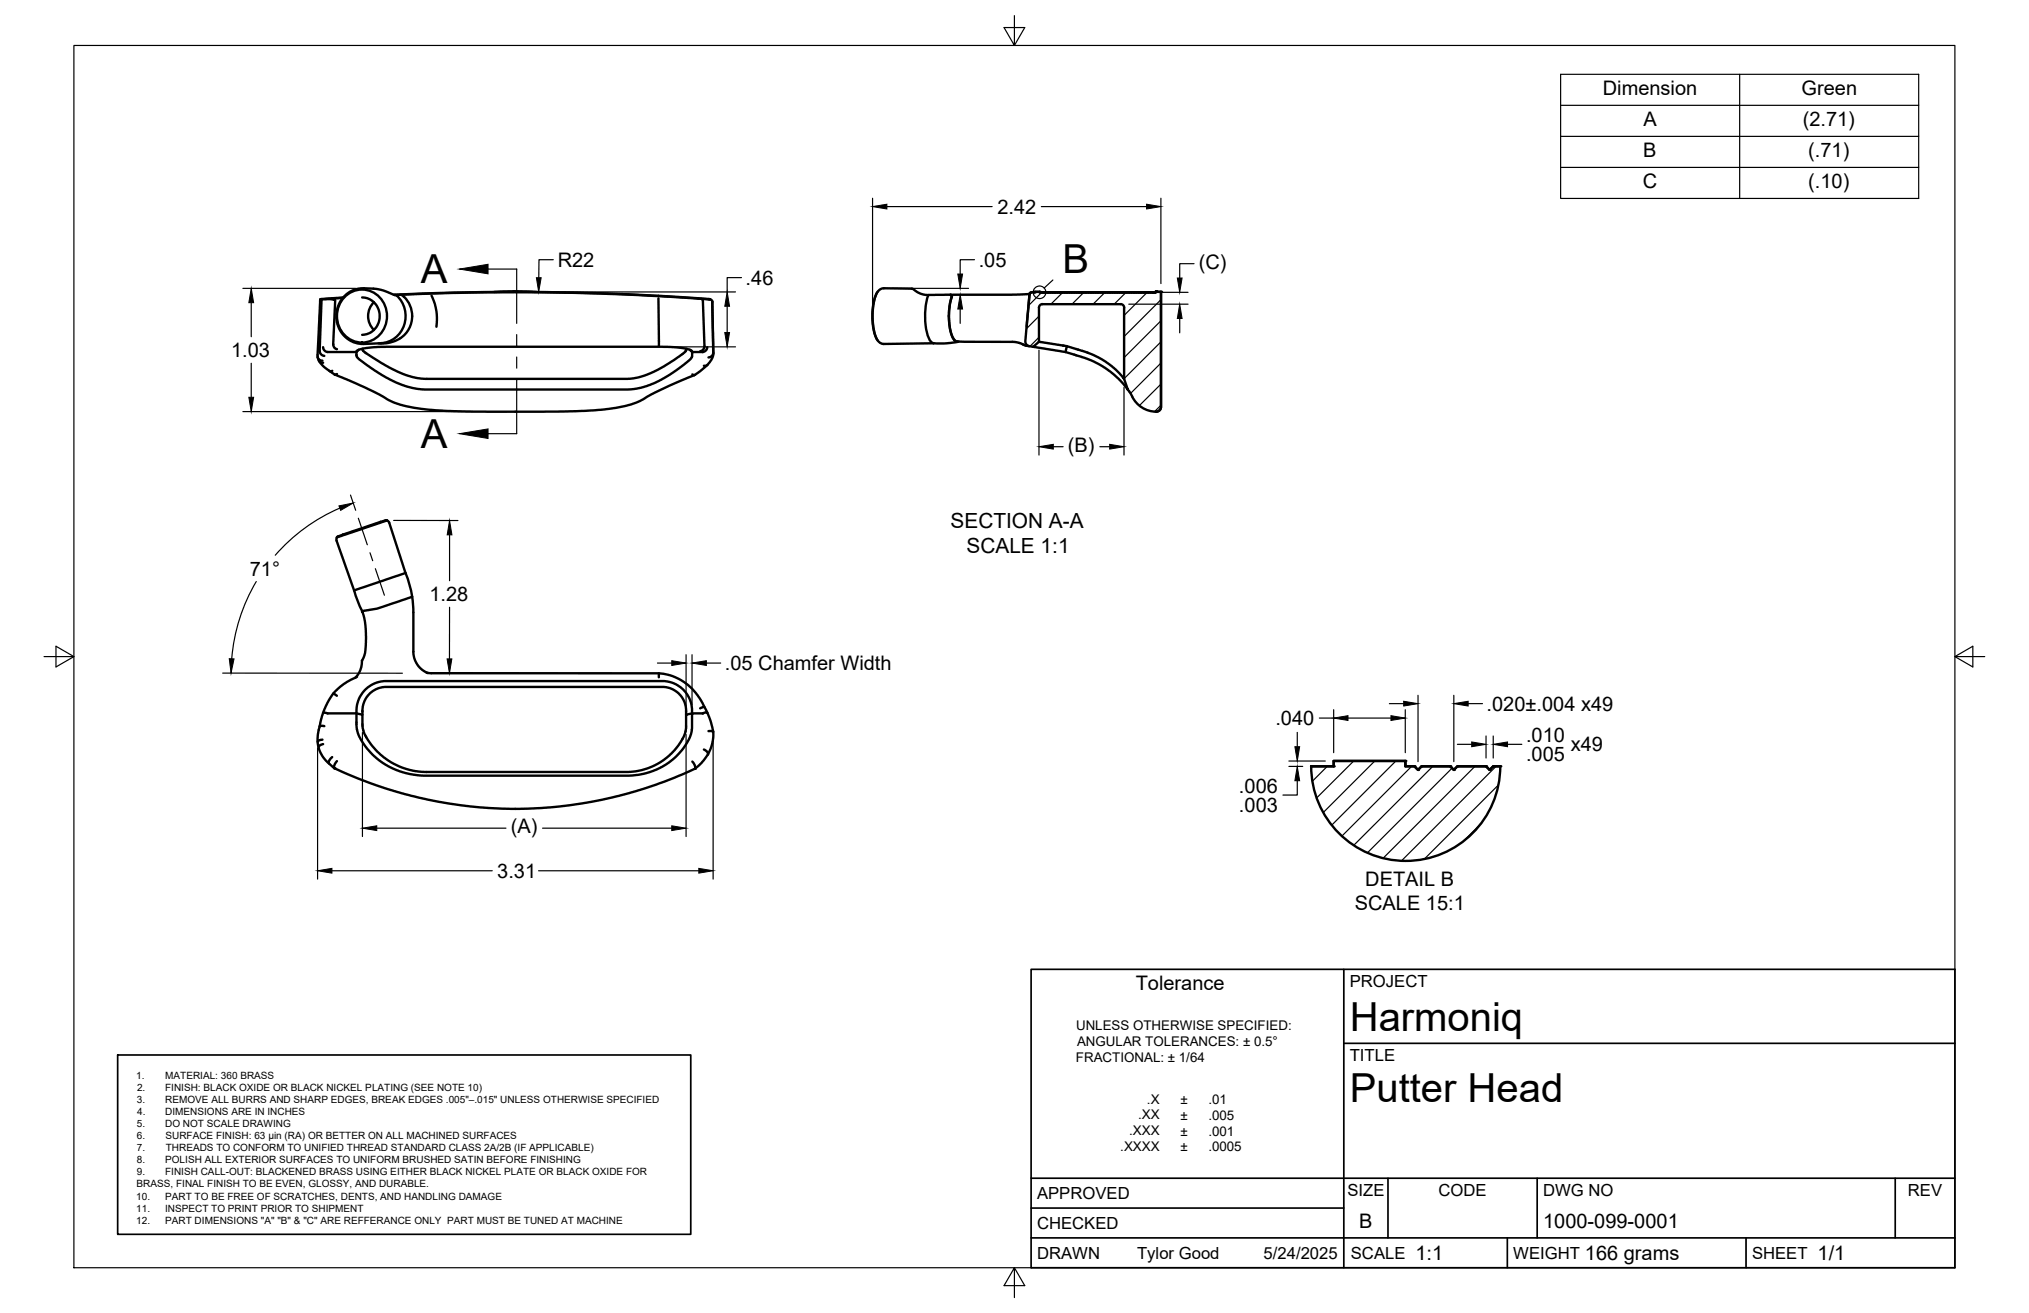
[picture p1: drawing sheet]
<svg xmlns="http://www.w3.org/2000/svg" width="432mm" height="279mm" viewBox="0 0 432 279" stroke-linecap="round" stroke-linejoin="round" font-family="sans-serif">
<!-- layer: Visible -->
<g fill="none" stroke="#000" stroke-width=".51">
<path d="M67.6 76l.4 .9 .3 .2 .5 .1M67.9 76.8l1 1.3 1.2 .9M68.4 63.7l-.4 11.1 .4 .7 .6 .2M68.5 63.7h-.3M68.7 73.9l.3 .6 .7 .4h6.2v-.2l.3-.2 1.3-.4 4.7-.3h58.7l4.8 .3 1.3 .4 .3 .4-.5-.5M69.1 63.6l1.6 .1 .6 .2-.4 9.3M70.1 78.9l1.2 .8 .4-.1M70.7 63.5l-2.2 .1M70.7 78.9l-.6 .1M70.9 73.3l.2 .6 .6 .4M70.9 73.2v.1M71.3 79.7l6.5 2.8 5.8 3.1 2.3 .7 2.4 .5 4.5 .5 10.8 .3 19-.1 5.2-.3 3.2-.4 3-.7 1.7-.5 5.2-2.8 6.9-3"/>
<path d="M73 63.4l-4.9 .3-.5 12.1 .3 .7 .7 .3M73 63.3l-2.3 .2M73.3 63.3a5.3 5.3 0 0 1 6.3-1 5.3 5.3 0 0 1 2.7 5.9 5.3 5.3 0 0 1-5.7 4.7 5.3 5.3 0 0 1-4.9-5.6 5.8 5.8 0 0 1 1.6-4zM77.1 63.3l1.5 .3 1.2 .9 .8 1.3 .2 1.5-.2 1.4-.8 1.3-1.3 1-1.4 .2M77.1 74.2l.3 .6 1.4 1 3.1 1.9 2.7 1.4 3 1.1 2.8 .4h44.1l2.7-.7 2.9-1.3 5-3.2 .9-.7v-.5M79.6 64.3a4.1 4.1 0 0 0 0 5.9M83.8 62.7a548.9 548.9 0 0 1 58.5 .4l8.8 .6M84.1 62.8l.3 .1M84.4 62.9a5.8 5.8 0 0 1 1.6 6.1 5.8 5.8 0 0 1-4.9 4M85.2 62.7l.8 .5M85.2 72l-1.1 .6-1.2 .3-2.3 .2M86 63.2a5.7 5.7 0 0 1-.8 8.7"/>
<path d="M91.8 62.9l.7 1.7 .4 1.8v3.1M105.1 62.1l4.2-.1 4.9 .1M140.1 63.5l.1 10.2M148.6 63.5h.1M149.2 63.6l.4 .4 .3 9.8-.2 .6-.7 .3M150.5 77.7l-2.1 1.7a.76 .76 0 0 1-.9 .4l-.2-.1M150.5 73.9l-.2 .5-.5 .5h-2.5v1.1l-.6 .7-2.7 2.1-3.3 2-1.6 .8-2.3 .8-3.1 .5h-43.3l-1.9-.2-2.2-.6-2.1-.8-2.1-1-3-1.9-2.6-1.9-.5-.5-.1-1.1 .4-.5M150.5 77.7l-.7 .1M150.8 76.1l.7-.3 .3-.6-.2-11 .2 11.2-.4 1.1-.9 1.2M150.8 63.6v.1M151.6 64.2l-.2-.4-.4-.1-10.8-.7-12.1-.5-21.2-.3-10.5 .1-12.4 .5-2.9-1.1-1.3-.3-2.4-.1-1.5 .2-1.4 .5-.8 .6-.9 1-1 1.9-.2 2.2 .2 1.3 .7 1.5 1.3 1.5 1 .6 1.1 .4 1 .2 4.1-.2M186.6 62.3l-.7 2-.2 2.4 .1 3 .4 1.5 .4 1"/>
<path d="M186.8 62.1l.5-.5 .7-.3 6.1 .1 1.4 .9 1.1 .4h4.9a.79 .79 0 0 1 1 .2v.3M186.8 72.4l.5 .5 .6 .3 10.8-.2M186.8 62.1a12.9 12.9 0 0 0 0 10.3M197.6 62.8a13.5 13.5 0 0 0 .2 9.4 1.87 1.87 0 0 0 2.2 .9l3.8-.4M202.4 62.7l.2 .2-.1 .3M202.5 63.2a13.8 13.8 0 0 0 .3 8.8 .92 .92 0 0 0 1.2 .7M202.5 63.2l-.5 2.6v2.7l.5 2.6 .3 .8 .6 .7 1.9 .1h10.5l1.3 .3 1.2 .5M218.3 73.6l.8 .1M219.1 62.5l-3.7 .2h-13.1M219.9 73.8l6.9 1.1M221.1 72.7l5.9 1M221.9 64.7h16.6"/>
<path d="M226.8 74.9l4.6 1.5 3.2 1.5 1.7 1.2 1.6 1.4 2.1 2.4M226.8 74.9l.2-1.2 5.7 1.8 1.8 1 2.1 1.4 1.7 1.6 .9 1.1M238.5 64.7a.77 .77 0 0 1 .7 .8M239.2 65.5v15.1l.8 2.3 .3 .4M245.3 62.2h.1M245.7 62.2h-24.3l-.2-.1h-1l-.8 .1-.3 .4-.9 10 .2 .6 .6 .5 .9 .1 1.2-1.1v-7.2a.77 .77 0 0 1 .8-.8M245.7 62.2l.4-.2v.1h1v24.6l-.3 .6-.7 .3M245.7 62.2h-26.2l-.3 .1-.1 .4-.6 6.8M245.9 62.1l-.3 .1M240.3 83.3l.2 .2a6.2 6.2 0 0 0 5.6 4.1M71.6 115.1l3.8 10.5 10.9-3.7M71.7 114.4l10.7-3.7 .4 .6 3.5 10.6"/>
<path d="M71.7 114.4l-.1 .6M73 113.8l-1.3 .5M73 113.7h.1M81 111h.1M82 110.7h.4M82 110.7l-9 3.1M75.4 125.6l.6 2 1.1 2.4M77.1 130h.1M86.3 121.9l1 2.9 .4 2.2M87.7 127l-7.4 2.5-3.3 .5 .6 1.8 .2 1.5v4.9l-.2 1.2-.6 1.2-.3 1.9-.5 1-.6 .7M87.7 127l.3 3.3M88 130.3v8.7l.1 1 .5 1.1 .7 1 .9 .7 .9 .4"/>
<path d="M67.8 155.3l-.2 2.4 .4 2 1.2 2 2 1.8M68 154.6l-.2 .7M68.6 157.4l-.7 .1-.3 .4M68.8 158.3l-.8 .4-.2 .3M69 154.5h-.7l-.3 .1M70.9 147.6l.8 .5M76 144l-2.2 1.1-1.5 1.2a14.2 14.2 0 0 0-4.3 8.3M77.1 152.1l.2-2.2 1-1.8 .7-.8 1-.6 1.8-.5h59.5l1.8 .5 1.1 .6 .8 .9 .6 1.1 .3 .9 .1 1.9M90.8 143.2l50.4 .2 2.7 .8 1.7 1 1 .7 .8 .8 1.5 1.9 1.6 3M140.2 143.3v.8M149.8 159.5l.7 .5 .2 .5M149.9 150.4l-.9 .3"/>
<path d="M150.5 151.6l-.9 .2h-2.3v2.4a9.4 9.4 0 0 1-3.7 7l-1.8 1.5-2.2 1.1-2.5 .8-2.7 .4-44.3 .1-2-.2-2.9-.7-2.2-1-2.4-1.5-1.7-1.5-1.9-2.4-.9-1.8-.2-1.6v-2.6l1.2 .3 .1 2.7 .3 1.3 1.5 2.3 1.3 1.5 1.4 1.3 2.2 1.4 2.5 1 2.5 .6 44.8 .1 1.5-.2 2.6-.6 2.7-1.3 2.4-1.9 1.7-2a6.1 6.1 0 0 0 1.4-3.8v-2.4l1.3-.3-.1-1.9-.6-1.5-1.1-1.6-1.4-1-1.1-.5-1.6-.4h-59.7l-1 .2-1.4 .5-1 .7-.9 .8-1.2 2-.3 1.3v1.4l-7.2-.1M150.5 151.6l.7 1.9 .5 1.9M150.8 155.6h.7l.3 .1M151.7 155.4l.1 .3M151.8 155.7v1l-.2 1.6-.9 2.2M70.7 161.1l-.6 .7-.1 .7M71.7 162l-.6 1 .1 .5M147.3 162.1l.5 .7 .2 .6a89.4 89.4 0 0 1-76.8 .1M150.7 160.5l-1.4 1.9-1.4 1.2M279 163.1a20.1 20.1 0 0 0 20.2 20.1 20.1 20.1 0 0 0 20.1-20.1M299.1 163.1h1.9l.8 .7 .7-.7h6.1l.8 .7 .8-.7h6.1l.7 .7 .8-.7h1.5M299.1 163.1v-1.2h-15.3v1.2h-4.8h4.8v-1.2h15.3v1.2h1.9l.8 .7 .7-.7h6.1l.8 .7 .8-.7h6.1l.7 .7 .8-.7h1.5"/>
</g>
<g fill="#000">
<circle cx="84.4" cy="62.9" r=".25"/>
<circle cx="197.5" cy="62.9" r=".25"/>
<circle cx="220.2" cy="62.2" r=".25"/>
<circle cx="221.2" cy="62.1" r=".25"/>
<circle cx="221.4" cy="62.2" r=".25"/>
<circle cx="221.5" cy="62.2" r=".25"/>
<circle cx="221.9" cy="62.2" r=".25"/>
<circle cx="222" cy="62.2" r=".25"/>
<circle cx="222.4" cy="62.2" r=".25"/>
<circle cx="222.5" cy="62.2" r=".25"/>
<circle cx="222.9" cy="62.2" r=".25"/>
<circle cx="223" cy="62.2" r=".25"/>
<circle cx="223.4" cy="62.2" r=".25"/>
<circle cx="223.5" cy="62.2" r=".25"/>
<circle cx="223.9" cy="62.2" r=".25"/>
<circle cx="224" cy="62.2" r=".25"/>
<circle cx="224.4" cy="62.2" r=".25"/>
<circle cx="224.5" cy="62.2" r=".25"/>
<circle cx="224.9" cy="62.2" r=".25"/>
<circle cx="225" cy="62.2" r=".25"/>
<circle cx="225.4" cy="62.2" r=".25"/>
<circle cx="225.5" cy="62.2" r=".25"/>
<circle cx="225.9" cy="62.2" r=".25"/>
<circle cx="226" cy="62.2" r=".25"/>
<circle cx="226.4" cy="62.2" r=".25"/>
<circle cx="226.5" cy="62.2" r=".25"/>
<circle cx="226.9" cy="62.2" r=".25"/>
<circle cx="227" cy="62.2" r=".25"/>
<circle cx="227.1" cy="62.2" r=".25"/>
<circle cx="227.5" cy="62.2" r=".25"/>
<circle cx="227.6" cy="62.2" r=".25"/>
<circle cx="228" cy="62.2" r=".25"/>
<circle cx="228.1" cy="62.2" r=".25"/>
<circle cx="228.5" cy="62.2" r=".25"/>
<circle cx="228.6" cy="62.2" r=".25"/>
<circle cx="229" cy="62.2" r=".25"/>
<circle cx="229.1" cy="62.2" r=".25"/>
<circle cx="229.5" cy="62.2" r=".25"/>
<circle cx="229.6" cy="62.2" r=".25"/>
<circle cx="230" cy="62.2" r=".25"/>
<circle cx="230.1" cy="62.2" r=".25"/>
<circle cx="230.5" cy="62.2" r=".25"/>
<circle cx="230.6" cy="62.2" r=".25"/>
<circle cx="231" cy="62.2" r=".25"/>
<circle cx="231.1" cy="62.2" r=".25"/>
<circle cx="231.5" cy="62.2" r=".25"/>
<circle cx="231.6" cy="62.2" r=".25"/>
<circle cx="232" cy="62.2" r=".25"/>
<circle cx="232.1" cy="62.2" r=".25"/>
<circle cx="232.5" cy="62.2" r=".25"/>
<circle cx="232.6" cy="62.2" r=".25"/>
<circle cx="233" cy="62.2" r=".25"/>
<circle cx="233.1" cy="62.2" r=".25"/>
<circle cx="233.2" cy="62.2" r=".25"/>
<circle cx="233.6" cy="62.2" r=".25"/>
<circle cx="233.7" cy="62.2" r=".25"/>
<circle cx="234.1" cy="62.2" r=".25"/>
<circle cx="234.2" cy="62.2" r=".25"/>
<circle cx="234.6" cy="62.2" r=".25"/>
<circle cx="234.7" cy="62.2" r=".25"/>
<circle cx="235.1" cy="62.2" r=".25"/>
<circle cx="235.2" cy="62.2" r=".25"/>
<circle cx="235.6" cy="62.2" r=".25"/>
<circle cx="235.7" cy="62.2" r=".25"/>
<circle cx="236.1" cy="62.2" r=".25"/>
<circle cx="236.2" cy="62.2" r=".25"/>
<circle cx="236.6" cy="62.2" r=".25"/>
<circle cx="236.7" cy="62.2" r=".25"/>
<circle cx="237.1" cy="62.2" r=".25"/>
<circle cx="237.2" cy="62.2" r=".25"/>
<circle cx="237.6" cy="62.2" r=".25"/>
<circle cx="237.7" cy="62.2" r=".25"/>
<circle cx="238.1" cy="62.2" r=".25"/>
<circle cx="238.2" cy="62.2" r=".25"/>
<circle cx="238.6" cy="62.2" r=".25"/>
<circle cx="238.7" cy="62.2" r=".25"/>
<circle cx="239.1" cy="62.2" r=".25"/>
<circle cx="239.2" cy="62.2" r=".25"/>
<circle cx="239.6" cy="62.2" r=".25"/>
<circle cx="239.7" cy="62.2" r=".25"/>
<circle cx="239.8" cy="62.2" r=".25"/>
<circle cx="240.2" cy="62.2" r=".25"/>
<circle cx="240.3" cy="62.2" r=".25"/>
<circle cx="240.7" cy="62.2" r=".25"/>
<circle cx="240.8" cy="62.2" r=".25"/>
<circle cx="241.2" cy="62.2" r=".25"/>
<circle cx="241.3" cy="62.2" r=".25"/>
<circle cx="241.7" cy="62.2" r=".25"/>
<circle cx="241.8" cy="62.2" r=".25"/>
<circle cx="242.2" cy="62.2" r=".25"/>
<circle cx="242.3" cy="62.2" r=".25"/>
<circle cx="242.7" cy="62.2" r=".25"/>
<circle cx="242.8" cy="62.2" r=".25"/>
<circle cx="243.2" cy="62.2" r=".25"/>
<circle cx="243.3" cy="62.2" r=".25"/>
<circle cx="243.7" cy="62.2" r=".25"/>
<circle cx="243.8" cy="62.2" r=".25"/>
<circle cx="244.2" cy="62.2" r=".25"/>
<circle cx="244.3" cy="62.2" r=".25"/>
<circle cx="244.7" cy="62.2" r=".25"/>
<circle cx="244.8" cy="62.2" r=".25"/>
<circle cx="245.2" cy="62.2" r=".25"/>
<circle cx="245.3" cy="62.2" r=".25"/>
<circle cx="245.7" cy="62.2" r=".25"/>
<circle cx="245.8" cy="62.2" r=".25"/>
<circle cx="246.1" cy="62" r=".25"/>
<circle cx="247.1" cy="62.1" r=".25"/>
<circle cx="71.2" cy="163.5" r=".25"/>
<circle cx="147.8" cy="163.6" r=".25"/>
<circle cx="279" cy="163.1" r=".25"/>
<circle cx="283.8" cy="163.1" r=".25"/>
<circle cx="299.1" cy="161.9" r=".25"/>
<circle cx="301" cy="163.1" r=".25"/>
<circle cx="301.8" cy="163.8" r=".25"/>
<circle cx="302.5" cy="163.1" r=".25"/>
<circle cx="308.6" cy="163.1" r=".25"/>
<circle cx="309.4" cy="163.8" r=".25"/>
<circle cx="310.2" cy="163.1" r=".25"/>
<circle cx="316.3" cy="163.1" r=".25"/>
<circle cx="317" cy="163.8" r=".25"/>
<circle cx="317.8" cy="163.1" r=".25"/>
<circle cx="319.3" cy="163.1" r=".25"/>
</g>
<!-- layer: Border -->
<path d="M15.7 9.7h400.3v260.1h-400.3zM215.9 3.3v6.4l-2.2-3.8h4.4l-2.2 3.8M9.4 139.7h6.3l-3.8-2.2v4.4l3.8-2.2M416 139.7l3.8 2.2v-4.4l-3.8 2.2h6.4M215.9 269.8l2.2 3.8h-4.4l2.2-3.8v6.3" fill="none" stroke="#000" stroke-width=".25"/>
<!-- layer: Hatching -->
<g fill="none" stroke="#000" stroke-width=".25">
<path d="M221.1 67.3l-2.7 2.7M221.1 71.8l-1.9 1.9M221.7 62.2l-2.8 2.8M226.2 62.2l-2.6 2.5M230.7 62.2l-2.6 2.5M235.1 62.3l-2.5 2.4M239.6 62.2l-2.5 2.5M244.1 62.2l-4.9 4.9M247.1 63.8l-7.9 7.8M247.1 68.3l-7.9 7.8M247.1 72.7l-7.9 7.9M247.1 77.3l-6.5 6.4"/>
<path d="M247.1 81.7l-4.6 4.6M247.1 86.2l-1.4 1.4M282.4 163.1l-3.1 3.2M288.1 161.9l-7.9 7.9M292.6 161.9l-11 11M297.1 161.9l-13.7 13.7M300.4 163.1l-14.8 14.8M304.9 163.1l-16.8 16.8M309 163.5l-18 18M313.9 163.1l-19.6 19.5M315.1 175.3l-3.7 3.8M318.4 163.1l-20.1 20.1"/>
<path d="M318.9 167.1l-15.8 15.7"/>
</g>
<!-- layer: Section Lines -->
<path d="M103.9 57.3h6.1v11.5M110 71.2v2.4M110 76v2.3M110 80.7v11.6h-6.1" fill="none" stroke="#000" stroke-width=".25"/>
<path d="M97.8 57.3l6.1-1.1v2.1zM97.8 92.3l6.1-1v2z" fill="#000" stroke="#000" stroke-width=".21"/>
<!-- layer: Detail Boundary -->
<g fill="none" stroke="#000" stroke-width=".25">
<path d="M224.1 59.6l-1.9 1.7"/>
<circle cx="221.2" cy="62.2" r="1.34"/>
</g>
<!-- layer: FD_Dimensions -->
<g fill="none" stroke="#000" stroke-width=".25">
<path d="M117.8 55.3h-3.1v3.8M157.8 59.1h-3.1v3M185.7 42.2v23.3M188.7 44h22.4M207.4 55.3h-3.1v3M221.6 44h22.4M247.1 42.2v18.1M254.1 56.1h-3v3.1M51.7 61.4h24M53.5 64.4v7.2M53.5 77.3v7.2M111.4 62.1h45.1"/>
<path d="M142.7 73.8h13.8M154.7 65.2v5.6M189.9 61.4h16.2M202.6 62.7h.9M204.3 65.8v3M221.1 74.5v22.3M232.3 62.2h20.5M240.2 64.7h12.6M251.1 67.8v3M51.7 87.6h56.2M224.2 95.1h2.1M234.1 95.1h2.1"/>
<path d="M239.2 82.4v14.4M72.3 108.1a38.2 38.2 0 0 0-13.7 10.1M74.6 105.3l1.1 3.3M83.8 110.7l13.7 .1M95.7 113.8v9.8M54.5 123.7a38.2 38.2 0 0 0-5.2 16.5M95.7 129.2v11M146 139.3v11M147.3 139.3v10.7M47.4 143.2l38.2 .1M67.6 159.2v27.9M77.1 155.9v22.1"/>
<path d="M93.6 143.3h3.8M139.9 141.1h3.1M146 156.3v21.7M150.3 141.1h3.1M151.8 157.5v29.6M276.1 155.9v3M280.8 152.8h3M283.8 151v9.2M286.9 152.8h9.1M295.7 149.7h3M299.1 151v9.2M301.8 148v14.1"/>
<path d="M309.4 148v14.1M310.2 158.4h3M312.4 149.7h3.1M316.3 156.6v4.7M317.8 156.6v4.7M320.8 158.4h3.1M80.2 176.2h27.5M115.5 176.2h27.5M274.3 161.9h7.7M274.3 163.1h2.9M276.1 166.1v3.1h-3.1M70.6 185.3h34.2"/>
<path d="M114.6 185.3h34.1"/>
</g>
<g fill="#000" stroke="#000" stroke-width=".21">
<path d="M114.2 59.1h1l-.6 3zM185.7 44l3-.5v1zM203.8 58.3h1.1l-.6 3.1zM244 43.5l3.1 .5-3.1 .5zM250.5 59.2h1.1l-.5 3zM53.5 61.4l.5 3h-1zM154.2 70.8h1.1l-.6 3zM154.7 62.1l.6 3.1h-1.1zM204.3 62.7l.6 3.1h-1.1zM251.1 64.7l.5 3.1h-1.1zM53 84.5h1l-.5 3.1zM221.1 95.1l3.1-.5v1z"/>
<path d="M236.2 94.6l3 .5-3 .5zM72.1 107.7l3.1-.7-2.7 1.6zM95.7 110.8l.5 3h-1zM48.8 140.2h1l-.6 3zM95.1 140.2h1.1l-.5 3.1zM143 140.6l3 .5-3 .5zM147.3 141.1l3-.5v1zM275.6 158.9h1l-.5 3zM283.8 152.8l3.1-.5v1zM296 152.3l3.1 .5-3.1 .5zM298.7 149.2l3.1 .5-3.1 .5zM309.4 149.7l3-.5v1z"/>
<path d="M313.2 157.9l3.1 .5-3.1 .5zM317.8 158.4l3-.5v1zM77.1 176.2l3.1-.5v1zM143 175.7l3 .5-3 .5zM276.1 163.1l.5 3h-1zM67.6 185.3l3-.5v1zM148.7 184.8l3.1 .5-3.1 .5z"/>
</g>
<!-- layer: Smart Centers -->
<path d="M76.3 110.3l1.9 5.6M78.7 117.6l.6 1.7M79.9 121l1.9 5.7" fill="none" stroke="#000" stroke-width=".25"/>
<!-- layer: Titleblock -->
<path d="M219.4 206.3h196.6v63.5h-196.6zM286 206.3v63.5M25 224.5h122v38.2h-122zM286 222h130M219.4 257.1h66.6M219.4 250.7h196.6M295.4 250.7v12.7M327.1 250.7v12.7M403.3 250.7v12.7M219.4 263.4h196.6M320.8 263.4v6.4M371.6 263.4v6.4" fill="none" stroke="#000" stroke-width=".36"/>
<!-- layer: Custom Tables -->
<path d="M332.1 15.8h76.2v26.4h-76.2zM370.2 15.8v26.4M332.1 22.4h76.2M332.1 29h76.2M332.1 35.6h76.2" fill="none" stroke="#000" stroke-width=".25"/>
<g font-size="8.5">
<text x="226.1" y="58.1">B</text>
<text x="89.5" y="60.3">A</text>
<text x="89.5" y="95.3">A</text>
<text x="287.3" y="219.5">Harmoniq</text>
<text x="287.3" y="234.5">Putter Head</text>
</g>
<g font-size="4.4">
<text x="202.3" y="112.4">SECTION A-A</text>
<text x="205.7" y="117.7">SCALE 1:1</text>
</g>
<g font-size="4.3">
<text x="341.1" y="20.1">Dimension</text>
<text x="383.4" y="20.2">Green</text>
<text x="349.7" y="26.7">A</text>
<text x="383.6" y="26.8">(2.71)</text>
<text x="349.7" y="33.3">B</text>
<text x="384.8" y="33.4">(.71)</text>
<text x="349.6" y="40">C</text>
<text x="384.8" y="40">(.10)</text>
<text x="212.3" y="45.5">2.42</text>
<text x="118.7" y="56.8">R22</text>
<text x="208.3" y="56.8">.05</text>
<text x="255.1" y="57.2">(C)</text>
<text x="158.7" y="60.6">.46</text>
<text x="49.2" y="76">1.03</text>
<text x="227.3" y="96.1">(B)</text>
<text x="53.2" y="122.5">71°</text>
<text x="91.4" y="127.9">1.28</text>
<text x="154.3" y="142.6">.05 Chamfer Width</text>
<text x="271.4" y="154.3">.040</text>
<text x="316.4" y="151.2">.020±.004 x49</text>
<text x="324.8" y="157.9">.010</text>
<text x="324.8" y="162">.005</text>
<text x="334.3" y="159.9">x49</text>
<text x="263.7" y="168.7">.006</text>
<text x="263.7" y="172.8">.003</text>
<text x="108.7" y="177.3">(A)</text>
<text x="105.8" y="186.8">3.31</text>
<text x="290.6" y="188.6">DETAIL B</text>
<text x="288.3" y="193.7">SCALE 15:1</text>
<text x="241.7" y="210.7">Tolerance</text>
<text x="289.3" y="261.2">B</text>
<text x="328.4" y="261.2">1000-099-0001</text>
<text x="301.2" y="268.1">1:1</text>
<text x="337.3" y="268.1">166 grams</text>
<text x="386.8" y="268.1">1/1</text>
</g>
<g font-size="3.5">
<text x="287.3" y="210.1">PROJECT</text>
<text x="287.3" y="225.8">TITLE</text>
<text x="220.7" y="255.2">APPROVED</text>
<text x="286.7" y="254.5">SIZE</text>
<text x="306.1" y="254.5">CODE</text>
<text x="328.4" y="254.5">DWG NO</text>
<text x="406" y="254.5">REV</text>
<text x="220.7" y="261.5">CHECKED</text>
<text x="220.7" y="267.9">DRAWN</text>
<text x="242" y="267.9">Tylor Good</text>
<text x="268.9" y="267.9">5/24/2025</text>
<text x="287.5" y="267.9">SCALE</text>
<text x="322.1" y="267.9">WEIGHT</text>
<text x="372.9" y="267.9">SHEET</text>
</g>
<g font-size="2.8">
<text x="229" y="219.2">UNLESS OTHERWISE SPECIFIED:</text>
<text x="229" y="226">FRACTIONAL: ± 1/64</text>
<text x="229.2" y="222.6">ANGULAR TOLERANCES: ± 0.5°</text>
<text x="242.2" y="238.2">.XX</text>
<text x="244.1" y="234.8">.X</text>
<text x="251.2" y="234.8">±</text>
<text x="251.2" y="238.2">±</text>
<text x="257.2" y="234.8">.01</text>
<text x="257.2" y="238.2">.005</text>
<text x="238.4" y="245">.XXXX</text>
<text x="240.3" y="241.6">.XXX</text>
<text x="251.2" y="241.6">±</text>
<text x="251.2" y="245">±</text>
<text x="257.2" y="241.6">.001</text>
<text x="257.2" y="245">.0005</text>
</g>
<g font-size="2.1">
<text x="29" y="229.6">1.</text>
<text x="29.2" y="232.2">2.</text>
<text x="35.2" y="232.2">FINISH: BLACK OXIDE OR BLACK NICKEL PLATING (SEE NOTE 10)</text>
<text x="35.2" y="229.6">MATERIAL: 360 BRASS</text>
<text x="29.1" y="234.7">3.</text>
<text x="29.1" y="239.9">5.</text>
<text x="29.2" y="237.3">4.</text>
<text x="35.2" y="234.7">REMOVE ALL BURRS AND SHARP EDGES, BREAK EDGES .005&quot;–.015&quot; UNLESS OTHERWISE SPECIFIED</text>
<text x="35.2" y="237.3">DIMENSIONS ARE IN INCHES</text>
<text x="35.2" y="239.9">DO NOT SCALE DRAWING</text>
<text x="29.1" y="245">7.</text>
<text x="29.1" y="242.4">6.</text>
<text x="35.2" y="242.4">SURFACE FINISH: 63 µin (RA) OR BETTER ON ALL MACHINED SURFACES</text>
<text x="35.3" y="245">THREADS TO CONFORM TO UNIFIED THREAD STANDARD CLASS 2A/2B (IF APPLICABLE)</text>
<text x="29.1" y="247.6">8.</text>
<text x="29.1" y="250.1">9.</text>
<text x="35.2" y="247.6">POLISH ALL EXTERIOR SURFACES TO UNIFORM BRUSHED SATIN BEFORE FINISHING</text>
<text x="35.2" y="250.1">FINISH CALL-OUT: BLACKENED BRASS USING EITHER BLACK NICKEL PLATE OR BLACK OXIDE FOR</text>
<text x="29" y="255.3">10.</text>
<text x="29" y="257.8">11.</text>
<text x="29.1" y="252.7">BRASS, FINAL FINISH TO BE EVEN, GLOSSY, AND DURABLE.</text>
<text x="35.1" y="257.8">INSPECT TO PRINT PRIOR TO SHIPMENT</text>
<text x="35.2" y="255.3">PART TO BE FREE OF SCRATCHES, DENTS, AND HANDLING DAMAGE</text>
<text x="29" y="260.4">12.</text>
<text x="35.2" y="260.4">PART DIMENSIONS &quot;A&quot; &quot;B&quot; &amp; &quot;C&quot; ARE REFFERANCE ONLY PART MUST BE TUNED AT MACHINE</text>
</g>
</svg>
